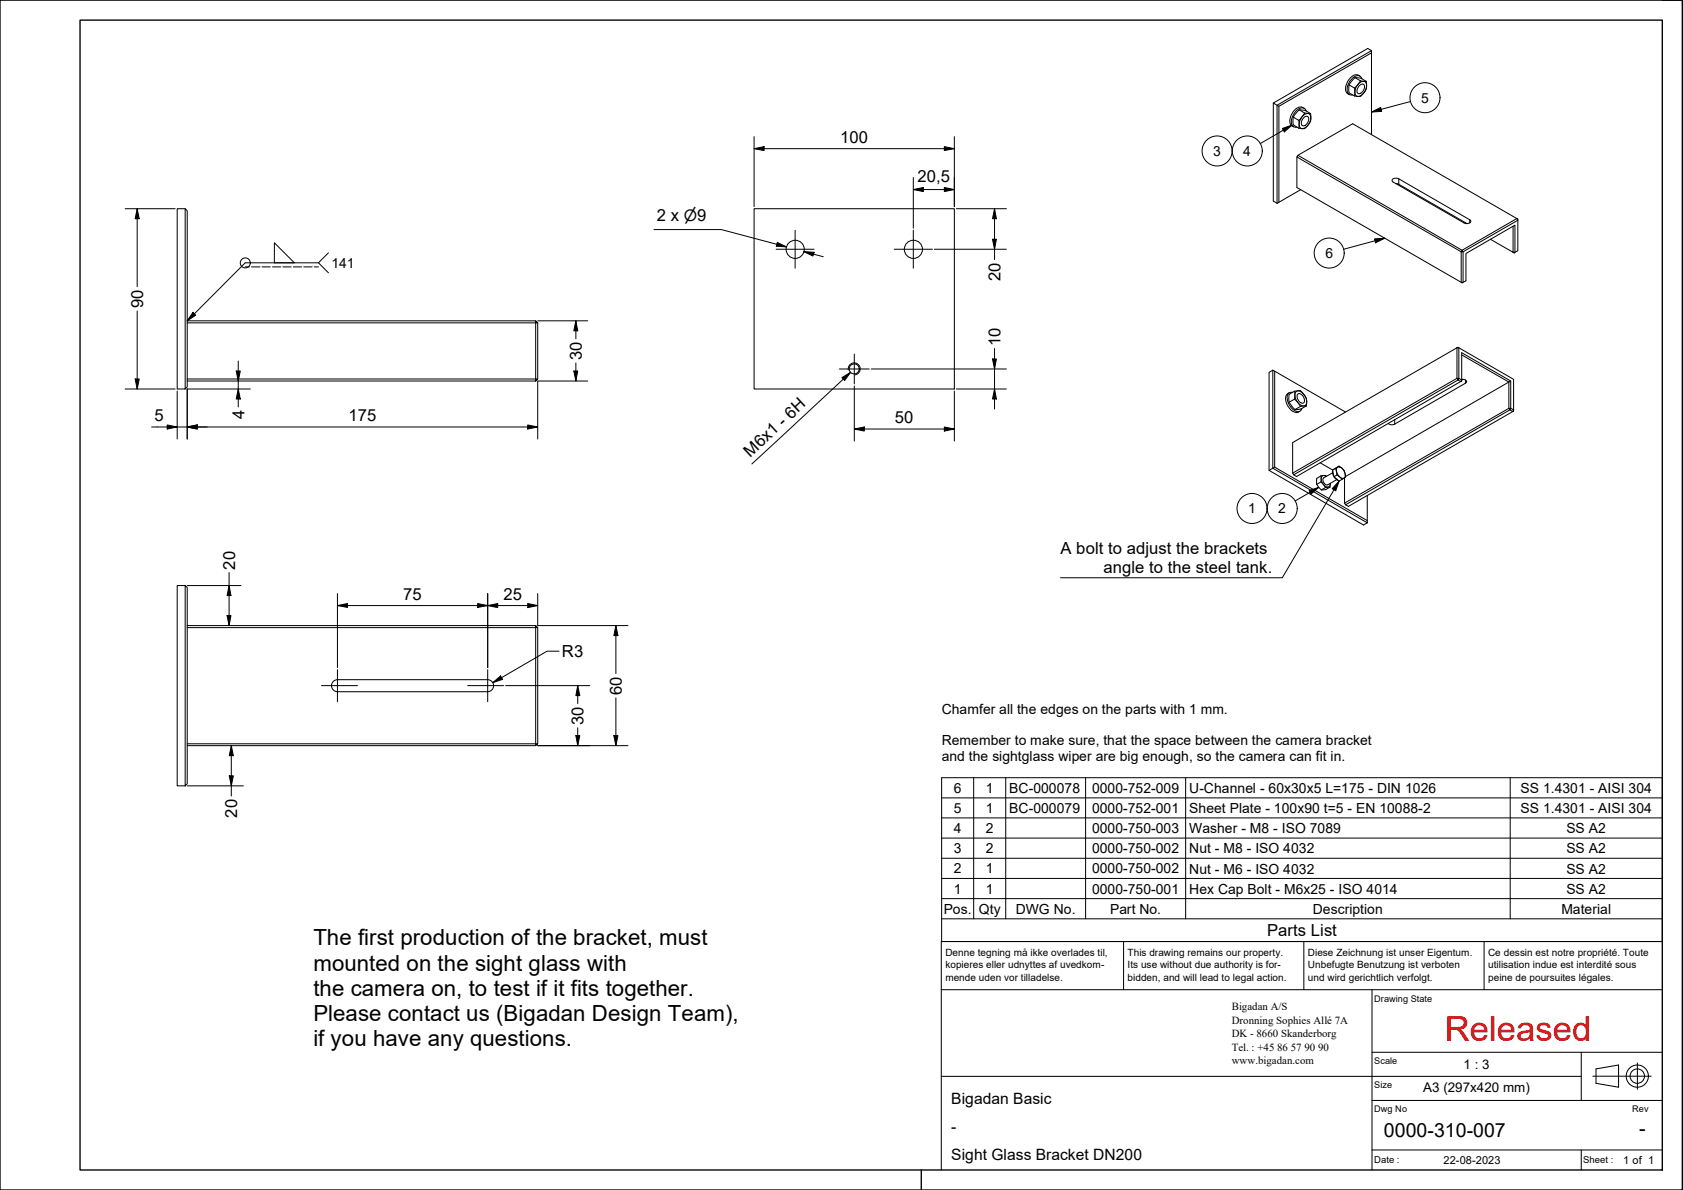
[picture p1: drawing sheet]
<svg xmlns="http://www.w3.org/2000/svg" width="420mm" height="297mm" viewBox="0 0 420 297" stroke-linecap="round" stroke-linejoin="round" font-family="sans-serif">
<!-- layer: Visible -->
<g fill="none" stroke="#000" stroke-width=".25">
<path d="M338.2 19.4h.4a4.4 4.4 0 0 1 2.5 .9M338.2 19.4l-1.4 1.8M338.2 19.4l1.4 .8M339.5 19a1.73 1.73 0 0 0-2.6 .6 3.1 3.1 0 0 0-.7 3.6l.6 .4M340 19.7a1.23 1.23 0 0 0-1.1-.9 1.23 1.23 0 0 0-1.2 .6 3.3 3.3 0 0 0-1 4.1l1 .2M342.4 12.6l-.9-.5-23.6 13.6 .9 .6 23.6-13.7v.6l-23.1 13.3M342.4 13.2v20.4M317.9 25.7v24.5l.9 .5M322.9 29.2v2l1.3 .8M322.9 29.2l1.3 .8M323.8 39.2v7.6l41 23.7v-7.6M324 38.8l13.7-7.9 41 23.7 .2 .4v-.3l-.2-.1-13.7 7.9-41-23.7-.2 .4 41 23.7"/>
<path d="M324.2 30v2M324.4 27.4h.3a4.3 4.3 0 0 1 2.5 .9M324.4 27.4l-1.5 1.8M324.4 27.4l1.3 .8M325 29.2a1.19 1.19 0 0 1 1.1-.9 1.19 1.19 0 0 1 1.1 .7 2.91 2.91 0 0 1-2.2 3.1 1.4 1.4 0 0 1-.4-2.2zM325.5 29.4a.69 .69 0 0 1 1.2 0 1.72 1.72 0 0 1-1.5 2 1.24 1.24 0 0 1 .3-2zM325.6 27a1.95 1.95 0 0 0-2.9 1.1 2.5 2.5 0 0 0-.2 3.3l.4 .3M325.7 28.2l1.5 .1M325.7 28.2l-1.5 1.8M326.1 27.7a1.27 1.27 0 0 0-1.1-.8 1.27 1.27 0 0 0-1.2 .6 3.8 3.8 0 0 0-1.3 3.7 1.05 1.05 0 0 0 1.3 .5M327.2 28.3v1.1a3.6 3.6 0 0 1-1.5 2.7l-1.5-.1M336.8 21.2v2l1.4 .7"/>
<path d="M336.8 21.2l1.4 .8M338.2 22v1.9M339.3 20.8a1.03 1.03 0 0 1 1.3-.5 1.03 1.03 0 0 1 .5 1.4 2.71 2.71 0 0 1-2.1 2.4 1.44 1.44 0 0 1-.5-2.2zM339.4 21.3a.69 .69 0 0 1 1.2 0 1.72 1.72 0 0 1-1.5 2.1 1.19 1.19 0 0 1 0-1.8zM339.6 20.2l1.5 .1M339.6 20.2l-1.4 1.8M341.1 20.3a3.3 3.3 0 0 1-1.5 3.8l-1.4-.2M46.2 52.1h-2v45h2l.5-.5v-44l-.5-.5v45M188.3 52.1h50v45h-50zM319.3 50.5v-24l-.5-.2v24.4M324.7 47.4l-5.9 3.3M347.7 44.7l.6-.2 .9 .1 17.7 10.2 .3 .4a1.11 1.11 0 0 1-1.7 .5l-17.7-10.2-.3-.4z"/>
<path d="M348.4 45.8l.6 .1 17.3 9.9M377.7 56.5v6.5l-5.6-3.3M364.8 70.5h.5l-.3 .1zM365 62.5l.3 .4h-.5zM365.3 62.9l13.6-7.9v7.6l-.7 .4v-6.8l-12.2 7.1v6.8l-.7 .4zM377.7 63h.5l-.2 .1zM46.7 95.1h87l.5-.5h-.5v.5M46.7 80.6h87.5l-.5-.5v14.5h-87M46.7 80.1h87M134.2 80.6v14M317.8 92.4l-1 .5v24.5M318.2 92.7l17.7 10.2"/>
<path d="M321.9 98a2.02 2.02 0 0 0-.5 3.1 2.47 2.47 0 0 0 2.7 1.8l.4-.3M322.7 97.9a1.21 1.21 0 0 0-1.3 .5 1.21 1.21 0 0 0 0 1.4 3.3 3.3 0 0 0 3 2.9l.6-.7M323.2 97.6h.4a1.39 1.39 0 0 1 1.9 .8 3.2 3.2 0 0 1 .6 2.9M323.2 99.6l1.5 1.9M323.2 97.6l-1.4 .9v1.9M323.2 97.6v2M323.2 99.6l-1.4 .8M323.6 97.8a1.6 1.6 0 0 1 2.1 .9 1.8 1.8 0 0 1 0 2.6 2.55 2.55 0 0 1-2.4-2.7zM324 98.4a1.48 1.48 0 0 1 1.6 1.9l-.1 .2a1.48 1.48 0 0 1-1.7-1.9zM363.7 94.4h.5l-.2 .5zM364 94.9l-41 23.6-.3-.4 41-23.7v-7.6l.3-.1 .2 .1h-.5l-41 23.7v7.6M364 94.9l.7 .3-41 23.7-.7-.4"/>
<path d="M364.9 94.9l-.7-.5v-7.6l13.7 7.9v7.6l-.8-.4v-6.8l-.4 .3M364.9 94.9v.2l-.2 .1zM364.9 94.7l.9 .1 .3 .4v.3l-17.9 10.4-.9 .1-.7-.3M364.9 94.9v-6.9l12.2 7.1M364.9 88.6l11.8 6.8M365.2 94.7l-.3 .2M376.7 95.4v6.5l-41 23.7 .2 .4 41-23.7M376.7 95.4l-40.8 23.5M317.8 116.9l.4-.3 23.1 13.3v.6zM318.2 116.6v-23.9l-.4-.3v24.5l-1 .5 23.6 13.6 .9-.5M321.8 100.4l.7 1a1.6 1.6 0 0 0 2.2 .7l1.4-.8M324.7 101.5l-1.4 .7"/>
<path d="M326.1 101.3l-1.4 .2M329.6 115.5l3.1 1.8M329.8 118.8l1.1-.1 .2 .2M329.8 118.8v1.5M329.8 118.8l-1.1 .6v1.5M331.1 118.9a.77 .77 0 0 0-1.1-.1 .77 .77 0 0 0-.1 1.1 1.81 1.81 0 0 0 1.9 1.6l.3-.7M332.7 118l-2.2 1.3a1.14 1.14 0 0 0 1 1.7l2.2-1.3M332.7 117.5a2.19 2.19 0 0 0 1.4 2.5M333.4 116.9l.4 1.7M333.4 116.9l-.7 .4 .3 1.7M333.8 118.6l1.2 1.1M333.8 118.6l-.8 .4 1.3 1.1 .7-.4"/>
<path d="M333.9 116.6a1.83 1.83 0 0 1 1.7 2.7 1.81 1.81 0 0 1-2-2.2zM334.3 116.4a2.62 2.62 0 0 1 1.6 2.7l-.9 .6M334.3 116.4l-.9 .5M334.3 116.4l-1.6 .9M335.7 119.3v6.3M376.7 101.9h.4l-.2 .4zM376.9 102.3l.8 .4-41.1 23.7-.7-.4M377.9 102.3v.3l-.2 .1zM328.7 120.9l1.2 1.4M329.8 120.3l1.1 1.4M329.8 120.3l-1.1 .6M330.9 121.7l-1 .6"/>
<path d="M332 121.6l-1.1 .1M332 121.6l-1 .6-1.1 .1M332.1 120.8l-.1 .8M332.1 120.6v.2M341.3 123.7v6.2M46.2 146.2l.5 .4v49.1l-.5 .5zM46.2 146.2h-2v50h2M46.7 156.7h87.5l-.5-.5v29.5h-87M46.7 156.2h87M134.2 156.7v29M121.7 169.7a1.5 1.5 0 0 1 1.5 1.5 1.5 1.5 0 0 1-1.5 1.5M121.8 169.7h-37.5a1.5 1.5 0 0 0-1.5 1.5 1.5 1.5 0 0 0 1.5 1.5h37.5"/>
<path d="M46.7 186.1h87l.5-.4h-.5v.4"/>
<circle cx="198.5" cy="62.2" r="2.27"/>
<circle cx="228" cy="62.2" r="2.27"/>
<circle cx="213.3" cy="92.1" r="1.25"/>
</g>
<!-- layer: Visible Narrow -->
<path d="M349.2 44.6v1.4M366.9 54.8v.9M211.8 92.3a1.5 1.5 0 0 1 1.2-1.7 1.5 1.5 0 0 1 1.7 1.2 1.5 1.5 0 0 1-1.2 1.8M365.8 94.9v.8M348.2 104.8v1.1" fill="none" stroke="#000" stroke-width=".25"/>
<!-- layer: Symbol -->
<g fill="none" stroke="#000" stroke-width=".25">
<path d="M320.1 32.1l2.4-.9-1.9 1.7zM322.5 31.2l-7.9 4.6M342.4 28l2.3-1.2 .2 1zM352.1 25.3l-9.7 2.7M343.2 59.6l2.5-.1-2.3 1.1zM345.7 59.5l-10.3 2.7M48.2 78l.7 .7-2.2 1.4zM61.2 66.6h1.1M62.8 66.6h2.1M65.4 66.6h2.1M68 66.6h2.1M68.5 60.6l5 5h-5z"/>
<path d="M70.6 66.6h2.1M73.2 66.6h2.1M75.8 66.6h2.1M78.4 66.6h1.1M79.5 65.6h-18.3l-14.5 14.5M82 63.1l-2.5 2.5 2.5 2.5M210.2 94.3l2.1-1.4-1.4 2.1zM212.3 92.9l-24.6 22.9M326.8 122.5l2.4-.8-1.9 1.6zM329.2 121.7l-5.9 3.3M334.3 120.1l-.8 2.4-.9-.5zM334.3 120.1l-14.2 24.1h-55.3"/>
<path d="M235.1 199.2h179.9M243.1 194.1v35.2M251.1 194.1v35.2M271 194.1v35.2M296 194.1v35.2M377 194.1v35.2M235.1 204.2h179.9M235.1 209.2h179.9M235.1 214.2h179.9M235.1 219.3h179.9M235.1 224.3h179.9v-30.2h-179.9v35.2M235.1 229.3v5.7h179.9v-5.7"/>
<path d="M415 224.3v5h-179.9"/>
<circle cx="303.8" cy="37.7" r="3.7"/>
<circle cx="311.4" cy="37.7" r="3.7"/>
<circle cx="355.7" cy="24.4" r="3.7"/>
<circle cx="61.2" cy="65.6" r="1.25"/>
<circle cx="331.8" cy="63.2" r="3.7"/>
<circle cx="312.6" cy="126.9" r="3.7"/>
<circle cx="320.1" cy="126.9" r="3.7"/>
</g>
<!-- layer: Border -->
<path d="M0 0h420v297h-420zM20 5h395v287h-395zM415 0h5M230 292v5" fill="none" stroke="#000" stroke-width=".34"/>
<!-- layer: Title -->
<g fill="none" stroke="#000" stroke-width=".25">
<path d="M280.5 235v12M325.5 235v12M370.5 235v12M415 235h-180v57M235 247h180M342.5 247v45M235 268.7h159.8M342.5 274.7h72.5M342.5 262.7h72.5M394.8 262.7v12M397.6 268.6h14.6M398.4 266.8l5.7-1v5.6l-5.7-1z"/>
<path d="M408.8 265.3v6.6M342.5 287h72.5M394.8 287v5"/>
<circle cx="408.7" cy="268.6" r="2.77"/>
<circle cx="408.7" cy="268.6" r="1.8"/>
</g>
<!-- layer: Center Mark -->
<path d="M198.5 57.5v9.5M228 57.5v9.5M193.8 62.2h9.4M223.3 62.2h9.5M209.5 92.1h7.5M213.3 88.4v7.4M80.3 171.1h8.9M84.2 167.2v8M116.8 171.1h8.9M121.8 167.2v8" fill="none" stroke="#000" stroke-width=".25"/>
<!-- layer: Dimension -->
<g fill="none" stroke="#000" stroke-width=".25">
<path d="M188.3 37.1l2.5-.5v1zM188.3 37.1h50M188.3 34.1v17.5M235.8 36.6l2.5 .5-2.5 .5zM238.3 34.1v17.5M31.2 52.1h12.5M34.2 52.1l.6 2.5h-1.1zM34.2 52.1v19.5M163.3 57.3h16.8l16.2 4.3-2.4-.6M228 47.3l2.5-.5v1zM228 47.3h10.3M228 44.3v12.7"/>
<path d="M235.8 46.8l2.5 .5-2.5 .5zM238.8 52.1h12.4M247.8 59.7h1l-.5 2.5zM248.3 52.1l.5 2.5h-1zM248.3 52.1v12.7M34.2 77.6v19.5M194.1 60.5l2.2 1.1-2.5-.1zM200.7 62.8l2.5 .2-.3 .9zM200.7 62.8l4.8 1.3M233.3 62.2h17.9M31.2 97.1h12.5M33.7 94.6h1.1l-.6 2.5z"/>
<path d="M44.2 97.6v12M59 92.6h1l-.5 2.5zM59.5 97.1l.5 2.5h-1zM59.5 90.1v11.5M62.5 97.1h-15.8v12.5M134.2 80.1h12.5M143.3 92.6h.9l-.4 2.5zM143.8 80.1l.4 2.5h-.9zM143.8 80.1v4.5M143.8 90.6v4.5M146.7 95.1h-12.5v14.5M213.3 96.3v13.8"/>
<path d="M217.5 92.1h33.7M238.3 97.6v12.5M238.8 97.1h12.4M247.8 89.6h1l-.5 2.5zM248.3 97.1l.5 2.5h-1zM248.3 87v15.1M37.8 106.6h96.4M41.7 106.1l2.5 .5-2.5 .5zM46.7 106.6l2.5-.5v1zM131.7 106.1l2.5 .5-2.5 .5zM213.3 107.1l2.5-.5v1zM213.3 107.1h25"/>
<path d="M235.8 106.6l2.5 .5-2.5 .5zM46.7 146.2h13.5M56.7 153.7h1l-.5 2.5zM57.2 146.2l.5 2.5h-1zM57.2 142.9v13.3M84.2 151.2l2.5-.5v.9zM84.2 151.2h50M84.2 148.2v18.5M119.3 150.7l2.5 .5-2.5 .4zM121.8 151.2l2.4-.5v1zM121.8 148.2v18.5M131.7 150.7l2.5 .5-2.5 .5z"/>
<path d="M134.2 148.2v8h22.6M153.8 156.2l.5 2.5h-1.1zM153.8 156.2v11.9M123.1 170.4l1.9-1.7 .5 .9zM126.2 171.1h21M139.6 162.5h-3l-13.5 7.9M144.2 171.1l.5 2.5h-.9zM144.2 171.1v4.5M153.8 174.2v11.9M46.7 196.2h14M57.2 193.7h1.1l-.6 2.5zM57.7 186.1l.6 2.5h-1.1z"/>
<path d="M57.7 186.1v12.6M134.2 186.1h22.6M143.8 183.6h.9l-.5 2.5zM144.2 181.7v4.4M153.2 183.6h1.1l-.5 2.5z"/>
</g>
<g fill="#000">
<path d="M188.3 37.1l2.5-.5v1zM235.8 36.6l2.5 .5-2.5 .5zM34.2 52.1l.6 2.5h-1.1zM228 47.3l2.5-.5v1zM235.8 46.8l2.5 .5-2.5 .5zM247.8 59.7h1l-.5 2.5zM248.3 52.1l.5 2.5h-1zM194.1 60.5l2.2 1.1-2.5-.1zM200.7 62.8l2.5 .2-.3 .9zM33.7 94.6h1.1l-.6 2.5zM59 92.6h1l-.5 2.5zM59.5 97.1l.5 2.5h-1z"/>
<path d="M143.3 92.6h.9l-.4 2.5zM143.8 80.1l.4 2.5h-.9zM247.8 89.6h1l-.5 2.5zM248.3 97.1l.5 2.5h-1zM41.7 106.1l2.5 .5-2.5 .5zM46.7 106.6l2.5-.5v1zM131.7 106.1l2.5 .5-2.5 .5zM213.3 107.1l2.5-.5v1zM235.8 106.6l2.5 .5-2.5 .5zM56.7 153.7h1l-.5 2.5zM57.2 146.2l.5 2.5h-1zM84.2 151.2l2.5-.5v.9z"/>
<path d="M119.3 150.7l2.5 .5-2.5 .4zM121.8 151.2l2.4-.5v1zM131.7 150.7l2.5 .5-2.5 .5zM153.8 156.2l.5 2.5h-1.1zM123.1 170.4l1.9-1.7 .5 .9zM144.2 171.1l.5 2.5h-.9zM57.2 193.7h1.1l-.6 2.5zM57.7 186.1l.6 2.5h-1.1zM143.8 183.6h.9l-.5 2.5zM153.2 183.6h1.1l-.5 2.5z"/>
</g>
<!-- layer: Symbol -->
<path d="M320.1 32.1l2.4-.9-1.9 1.7zM342.4 28l2.3-1.2 .2 1zM48.2 78l.7 .7-2.2 1.4zM343.2 59.6l2.5-.1-2.3 1.1zM210.2 94.3l2.1-1.4-1.4 2.1zM326.8 122.5l2.4-.8-1.9 1.6zM334.3 120.1l-.8 2.4-.9-.5z" fill="#000"/>
<text font-size="8.6" fill="#f00" x="360.7" y="259.7">Released</text>
<g font-size="5.5">
<text x="78.2" y="236">The first production of the bracket, must</text>
<text x="78.2" y="242.3">mounted on the sight glass with</text>
<text x="78.2" y="248.6">the camera on, to test if it fits together.</text>
<text x="78.2" y="254.9">Please contact us (Bigadan Design Team),</text>
<text x="78.2" y="261.2">if you have any questions.</text>
</g>
<g font-size="4.9">
<text x="345.5" y="283.7">0000-310-007</text>
<text x="409.2" y="283.3">-</text>
</g>
<g font-size="4.1">
<text x="209.8" y="35.6">100</text>
<text x="229.1" y="45.3">20,5</text>
<text x="164" y="55.1">2 x ⌀9</text>
<text x="249.8" y="70.1" transform="rotate(-90 249.8 70.1)">20</text>
<text x="35.7" y="76.9" transform="rotate(-90 35.7 76.9)">90</text>
<text x="145.2" y="89.9" transform="rotate(-90 145.2 89.9)">30</text>
<text x="249.8" y="86.3" transform="rotate(-90 249.8 86.3)">10</text>
<text x="38.6" y="105.1">5</text>
<text x="61" y="104.6" transform="rotate(-90 61 104.6)">4</text>
<text x="87" y="105.1">175</text>
<text x="223.4" y="105.6">50</text>
<text x="187.2" y="114.3" transform="rotate(-43 187.2 114.3)">M6x1 - 6H</text>
<text x="58.7" y="142.2" transform="rotate(-90 58.7 142.2)">20</text>
<text x="264.8" y="138.3">A bolt to adjust the brackets</text>
<text x="275.5" y="143">angle to the steel tank.</text>
<text x="100.7" y="149.7">75</text>
<text x="125.7" y="149.7">25</text>
<text x="140.3" y="164">R3</text>
<text x="155.2" y="173.5" transform="rotate(-90 155.2 173.5)">60</text>
<text x="145.7" y="181" transform="rotate(-90 145.7 181)">30</text>
<text x="59.2" y="204.1" transform="rotate(-90 59.2 204.1)">20</text>
<text x="316.3" y="233.7">Parts List</text>
</g>
<g font-size="3.9">
<text x="237.5" y="275.5">Bigadan Basic</text>
<text x="237.5" y="282.5">-</text>
<text x="237.5" y="289.5">Sight Glass Bracket DN200</text>
</g>
<g font-size="3.5">
<text x="354.8" y="25.6">5</text>
<text x="302.9" y="39">3</text>
<text x="310.4" y="38.9">4</text>
<text x="330.9" y="64.4">6</text>
<text x="82.7" y="66.9">141</text>
<text x="311.6" y="128.2">1</text>
<text x="319.1" y="128.2">2</text>
<text x="235.1" y="178.2">Chamfer all the edges on the parts with 1 mm.</text>
<text x="235.1" y="186.1">Remember to make sure, that the space between the camera bracket</text>
<text x="235.1" y="190">and the sightglass wiper are big enough, so the camera can fit in.</text>
<text x="238.1" y="197.9">6</text>
<text x="246.1" y="197.9">1</text>
<text x="252" y="197.9">BC-000078</text>
<text x="272.6" y="197.9">0000-752-009</text>
<text x="296.9" y="197.9">U-Channel - 60x30x5 L=175 - DIN 1026</text>
<text x="379.6" y="197.9">SS 1.4301 - AISI 304</text>
<text x="238.1" y="202.9">5</text>
<text x="246.1" y="202.9">1</text>
<text x="252" y="202.9">BC-000079</text>
<text x="272.6" y="202.9">0000-752-001</text>
<text x="296.9" y="202.9">Sheet Plate - 100x90 t=5 - EN 10088-2</text>
<text x="379.6" y="202.9">SS 1.4301 - AISI 304</text>
<text x="238.1" y="207.9">4</text>
<text x="246.1" y="208">2</text>
<text x="272.6" y="208">0000-750-003</text>
<text x="296.9" y="208">Washer - M8 - ISO 7089</text>
<text x="391" y="208">SS A2</text>
<text x="238.1" y="213">3</text>
<text x="246.1" y="213">2</text>
<text x="272.6" y="213">0000-750-002</text>
<text x="296.9" y="213">Nut - M8 - ISO 4032</text>
<text x="391" y="213">SS A2</text>
<text x="238.1" y="218">2</text>
<text x="246.1" y="218">1</text>
<text x="272.6" y="218">0000-750-002</text>
<text x="296.9" y="218">Nut - M6 - ISO 4032</text>
<text x="391" y="218">SS A2</text>
<text x="238.1" y="223">1</text>
<text x="246.1" y="223">1</text>
<text x="272.6" y="223">0000-750-001</text>
<text x="296.9" y="223.1">Hex Cap Bolt - M6x25 - ISO 4014</text>
<text x="391" y="223.1">SS A2</text>
<text x="235.6" y="228.1">Pos.</text>
<text x="244.3" y="228.1">Qty</text>
<text x="253.6" y="228.1">DWG No.</text>
<text x="277.1" y="228.1">Part No.</text>
<text x="327.8" y="228.1">Description</text>
<text x="389.8" y="228.1">Material</text>
</g>
<g font-size="3.3">
<text x="365.4" y="266.9">1 : 3</text>
<text x="355.3" y="272.5">A3 (297x420 mm)</text>
</g>
<g font-size="2.8">
<text x="360.3" y="290.5">22-08-2023</text>
<text x="405.3" y="290.5">1 of 1</text>
</g>
<g font-size="2.7">
<text x="307.5" y="252">Bigadan A/S</text>
<text x="307.5" y="255.5">Dronning Sophies Allé 7A</text>
<text x="307.5" y="262.3">Tel. : +45</text>
<text x="307.5" y="258.9">DK - 8660 Skanderborg</text>
<text x="318.9" y="262.3">86</text>
<text x="322.2" y="262.3">57</text>
<text x="325.6" y="262.3">90</text>
<text x="329.1" y="262.3">90</text>
<text x="307.5" y="265.7">www.bigadan.com</text>
</g>
<g font-size="2.5">
<text x="236" y="238.5">Denne tegning må ikke overlades til,</text>
<text x="281.5" y="238.5">This drawing remains our property.</text>
<text x="326.5" y="238.5">Diese Zeichnung ist unser Eigentum.</text>
<text x="371.5" y="238.5">Ce dessin est notre propriété. Toute</text>
<text x="236" y="241.6">kopieres eller udnyttes af uvedkom-</text>
<text x="236" y="244.8">mende uden vor tilladelse.</text>
<text x="281.5" y="244.8">bidden, and will lead to legal action.</text>
<text x="281.5" y="241.6">Its use without due authority is for-</text>
<text x="326.5" y="241.6">Unbefugte Benutzung ist verboten</text>
<text x="326.5" y="244.8">und wird gerichtlich verfolgt.</text>
<text x="371.5" y="241.6">utilisation indue est interdité sous</text>
<text x="371.5" y="244.8">peine de poursuites légales.</text>
</g>
<g font-size="2.4">
<text x="343.1" y="290.4">Date :</text>
<text x="395.2" y="290.4">Sheet :</text>
</g>
<g font-size="2.3">
<text x="343.1" y="250">Drawing State</text>
<text x="343.1" y="265.7">Scale</text>
<text x="343.1" y="271.7">Size</text>
<text x="343.1" y="277.7">Dwg No</text>
<text x="407.5" y="277.7">Rev</text>
</g>
</svg>
